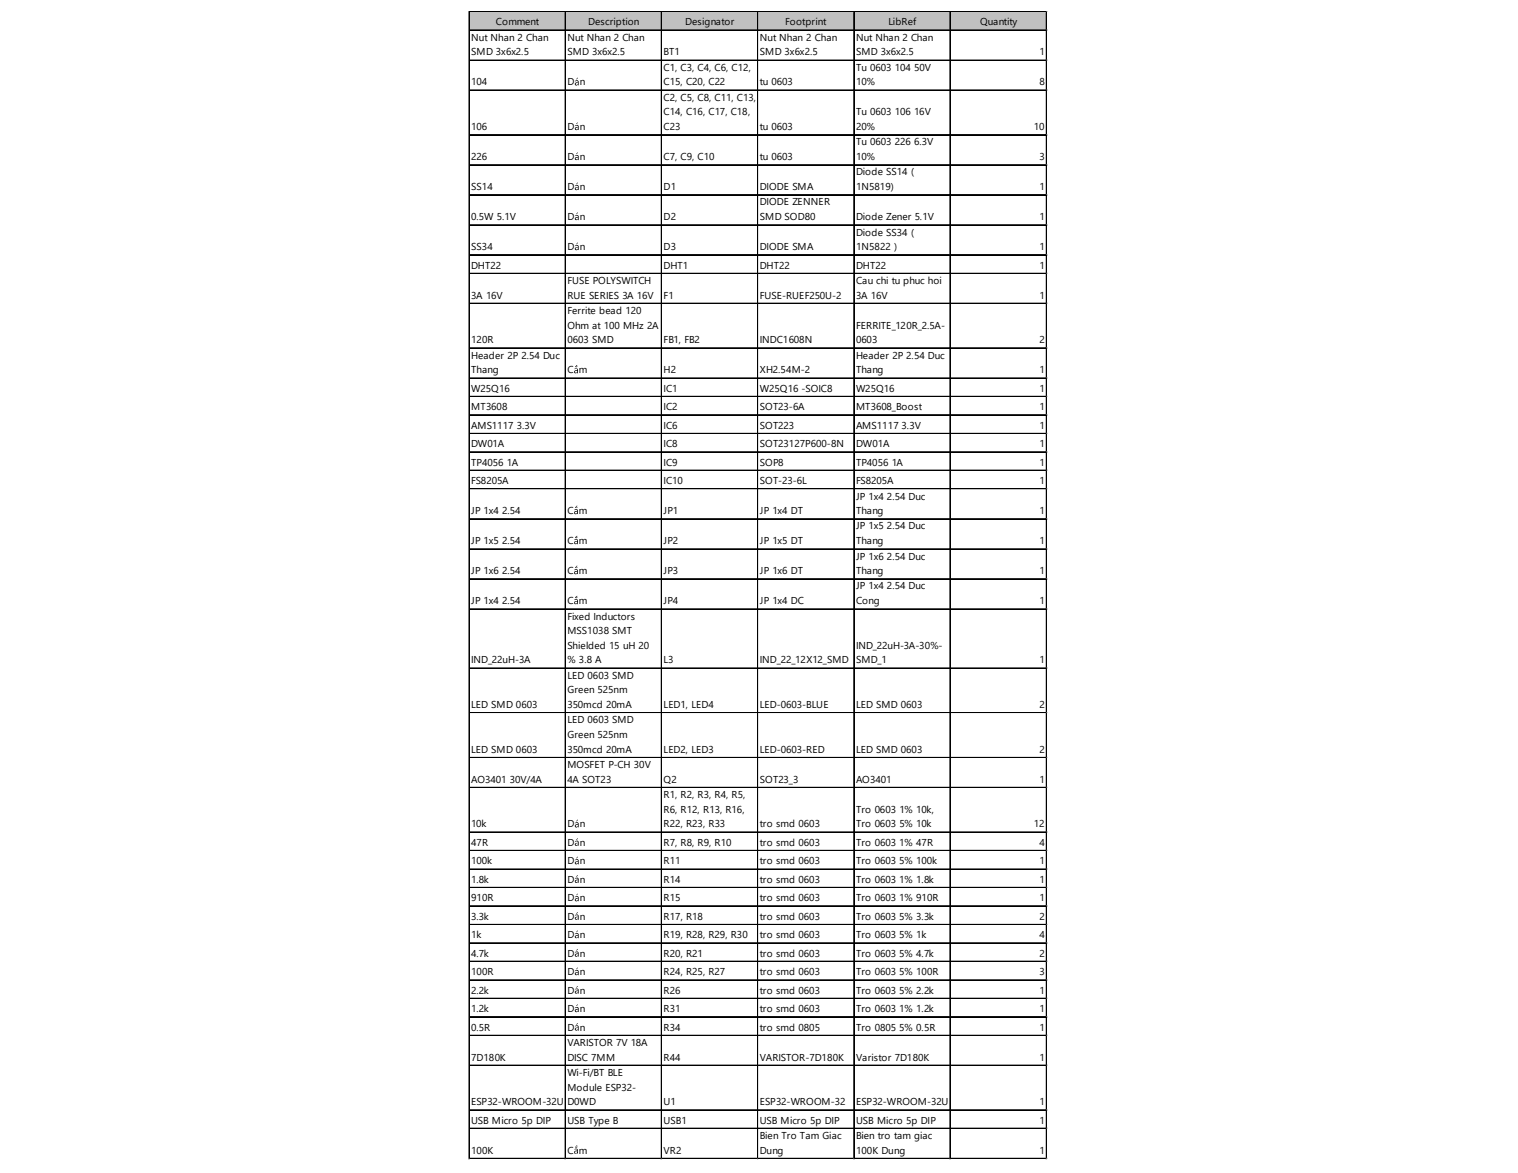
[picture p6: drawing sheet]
<svg xmlns="http://www.w3.org/2000/svg" width="279mm" height="216mm" viewBox="0 0 279 216" stroke-linecap="round" stroke-linejoin="round" font-family="sans-serif">
<path d="M86.4 2.3h106.3v3.4h-106.3z" fill="#c0c0c0"/>
<g fill="#000">
<path d="M105.9 14.9l.3-.1 .3 .1v.8l-.1-.1-.3 .1h-.2l-.1-.2 .1-.3h.5l-.2-.3-.3 .1zM106 15.3v.1a.2 .2 0 0 0 .1 .2 .2 .2 0 0 0 .3-.2v-.2zM106.3 14.3h.1l-.4 .3z"/>
<path d="M105.9 23.1l.3-.1 .3 .1v.8l-.1-.1-.1 .1a.3 .3 0 0 1-.5-.1 .3 .3 0 0 1 .3-.4h.3l-.1-.2h-.4zM106 23.5v.1a.22 .22 0 0 0 .2 .3 .22 .22 0 0 0 .2-.3v-.1zM106.3 22.6h.1l-.4 .2z"/>
<path d="M105.9 28.6l.3-.1 .3 .2v.8h-.1v-.2l-.1 .1h-.4l-.1-.3 .6-.2a.3 .3 0 0 0-.5-.2zM106 29.1v.1a.24 .24 0 0 0 .3 .1 .24 .24 0 0 0 .1-.3zM106.3 28.1h.1l-.4 .3z"/>
<path d="M105.9 34.1l.3-.1 .3 .2v.8l-.1-.2-.3 .2-.3-.1 .1-.4 .5-.1-.2-.2-.3 .1zM106 34.6a.22 .22 0 0 0 .2 .3 .22 .22 0 0 0 .2-.3v-.1zM106.3 33.6h.1l-.4 .3z"/>
<path d="M105.9 39.7l.3-.1 .3 .1v.8h-.1v-.2l-.1 .2h-.4l-.1-.4 .6-.2a.3 .3 0 0 0-.5-.1zM106 40.2v.1a.24 .24 0 0 0 .3 .1 .24 .24 0 0 0 .1-.4zM106.3 39.1h.1l-.4 .3z"/>
<path d="M105.9 45.2l.3-.1 .3 .1v.8l-.1-.1-.3 .2-.3-.2 .1-.4h.5l-.2-.3-.3 .1zM106 45.6v.1a.22 .22 0 0 0 .2 .3 .22 .22 0 0 0 .2-.3v-.1zM106.3 44.7h.1l-.4 .3z"/>
<path d="M105.7 67.9l.3-.1 .3 .1 .1 .8h-.1v-.2l-.2 .2h-.4v-.4l.6-.2-.1-.2-.5 .1zM105.8 68.4a.23 .23 0 0 0 .3 .2 .23 .23 0 0 0 .2-.4zM106.1 67.2h.2l-.3 .2zM105.8 67.4h.5a.23 .23 0 0 1-.2 .2 .23 .23 0 0 1-.3-.2z"/>
<path d="M105.7 93.8l.2-.1a.33 .33 0 0 1 .5 .3v.6l-.1-.1a.3 .3 0 0 1-.5 .1 .3 .3 0 0 1 0-.5l.5-.1-.3-.2-.3 .1zM105.9 94.2a.18 .18 0 0 0 0 .3 .18 .18 0 0 0 .3-.1l.1-.3zM106.1 93.1h.2l-.3 .2zM105.8 93.3l.2 .1 .2-.1a.2 .2 0 0 1-.2 .3 .2 .2 0 0 1-.2-.3z"/>
<path d="M105.7 99.3l.3-.1 .3 .2 .1 .8h-.1v-.2a.31 .31 0 0 1-.4 .2 .31 .31 0 0 1-.2-.4l.6-.2-.3-.3-.3 .1zM105.8 99.8v.1a.26 .26 0 0 0 .3 .1 .26 .26 0 0 0 .2-.3zM106.1 98.6h.2l-.3 .2zM105.8 98.8l.2 .1 .2-.1a.2 .2 0 0 1-.2 .3 .2 .2 0 0 1-.2-.3z"/>
<path d="M105.7 104.8h.2a.33 .33 0 0 1 .5 .3v.6l-.1-.2a.3 .3 0 0 1-.5 .1 .3 .3 0 0 1 0-.4l.5-.1-.3-.2-.3 .1zM105.9 105.3a.18 .18 0 0 0 0 .3 .18 .18 0 0 0 .3-.1l.1-.3zM106.1 104.1h.2l-.3 .3zM105.8 104.4l.2 .1 .2-.1a.2 .2 0 0 1-.2 .2 .2 .2 0 0 1-.2-.2z"/>
<path d="M105.7 110.3l.3-.1 .3 .2 .1 .8h-.1v-.2a.31 .31 0 0 1-.4 .2 .31 .31 0 0 1-.2-.4l.6-.2-.3-.2-.3 .1zM105.8 110.9v.1a.26 .26 0 0 0 .3 .1 .26 .26 0 0 0 .2-.4zM106.1 109.7h.2l-.3 .2zM105.8 109.9l.2 .1 .2-.1a.2 .2 0 0 1-.2 .2 .2 .2 0 0 1-.2-.2z"/>
<path d="M105.9 151.4l.3-.1 .3 .2v.8l-.1-.2-.1 .2a.3 .3 0 0 1-.5-.2 .3 .3 0 0 1 .3-.4h.3a.3 .3 0 0 0-.5-.1zM106 151.9v.1a.2 .2 0 0 0 .1 .2 .2 .2 0 0 0 .3-.2v-.2zM106.3 150.9h.1l-.4 .3z"/>
<path d="M105.9 154.8l.3-.1 .3 .2v.8l-.1-.2-.3 .2-.3-.2 .1-.3 .5-.1-.2-.2-.3 .1zM106 155.3a.22 .22 0 0 0 .2 .3 .22 .22 0 0 0 .2-.3v-.1zM106.3 154.3h.1l-.4 .3z"/>
<path d="M105.9 158.2a.36 .36 0 0 1 .4-.1 .36 .36 0 0 1 .2 .4v.6h-.1v-.2l-.4 .2-.2-.2v-.2l.6-.2-.1-.2-.4 .1zM106 158.7a.23 .23 0 0 0 .3 .3 .23 .23 0 0 0 .1-.4zM106.3 157.7h.1l-.4 .3z"/>
<path d="M105.9 161.6l.3-.1 .3 .2v.8l-.1-.2-.1 .2a.3 .3 0 0 1-.5-.2 .3 .3 0 0 1 .3-.4h.3a.3 .3 0 0 0-.5-.1zM106 162.1v.1a.2 .2 0 0 0 .1 .2 .2 .2 0 0 0 .3-.2v-.2zM106.3 161.1h.1l-.4 .3z"/>
<path d="M105.9 165l.3-.1 .3 .2v.8l-.1-.2-.1 .2a.3 .3 0 0 1-.5-.2 .3 .3 0 0 1 .3-.4h.3l-.1-.2-.4 .1zM106 165.5a.22 .22 0 0 0 .2 .3 .22 .22 0 0 0 .2-.3v-.1zM106.3 164.5h.1l-.4 .3z"/>
<path d="M105.9 168.4l.3-.1 .3 .2v.8h-.1v-.2l-.3 .2-.3-.2 .1-.3 .5-.1-.2-.3-.3 .2zM106 168.9a.23 .23 0 0 0 .3 .3 .23 .23 0 0 0 .1-.4zM106.3 167.9h.1l-.4 .3z"/>
<path d="M105.9 171.8l.3-.1 .3 .2v.8l-.1-.1h-.5l-.1-.3 .6-.2a.3 .3 0 0 0-.5-.1zM106 172.3a.2 .2 0 0 0 .1 .3 .2 .2 0 0 0 .3-.2v-.2zM106.3 171.3h.1l-.4 .3z"/>
<path d="M105.9 175.2l.3-.1 .3 .2v.8l-.1-.2-.1 .2a.3 .3 0 0 1-.5-.2 .3 .3 0 0 1 .3-.4h.3l-.1-.2-.4 .1zM106 175.7a.2 .2 0 0 0 .1 .3 .2 .2 0 0 0 .3-.2v-.2zM106.3 174.7h.1l-.4 .3z"/>
<path d="M105.9 178.6l.3-.1 .3 .2v.8h-.1v-.2l-.3 .2-.3-.2 .1-.3 .5-.1-.2-.3-.3 .2zM106 179.1a.23 .23 0 0 0 .3 .3 .23 .23 0 0 0 .1-.4zM106.3 178.1h.1l-.4 .3z"/>
<path d="M105.9 182l.3-.1 .3 .2v.8l-.1-.1h-.5l-.1-.3 .6-.2a.3 .3 0 0 0-.5-.1zM106 182.5v.1a.24 .24 0 0 0 .3 .1 .24 .24 0 0 0 .1-.3zM106.3 181.5h.1l-.4 .3z"/>
<path d="M105.9 185.4l.3-.1 .3 .2v.8l-.1-.2-.1 .2a.3 .3 0 0 1-.5-.2 .3 .3 0 0 1 .3-.4h.3l-.1-.2-.4 .1zM106 185.9a.2 .2 0 0 0 .1 .3 .2 .2 0 0 0 .3-.2v-.2zM106.3 184.9h.1l-.4 .3z"/>
<path d="M105.9 188.8l.3-.1 .3 .2v.8h-.1v-.2l-.3 .2-.3-.2 .1-.3 .5-.1-.2-.3-.3 .2zM106 189.3a.23 .23 0 0 0 .2 .3 .23 .23 0 0 0 .2-.4zM106.3 188.3h.1l-.4 .3z"/>
<path d="M105.7 211.5l.3-.1 .3 .2 .1 .7-.1-.1a.31 .31 0 0 1-.5 .1 .31 .31 0 0 1-.1-.4l.6-.1a.32 .32 0 0 0-.6-.2zM105.8 212v.1a.26 .26 0 0 0 .3 .1 .26 .26 0 0 0 .2-.3zM106.1 210.8h.2l-.3 .2zM105.8 211l.2 .2 .2-.2a.2 .2 0 0 1-.2 .3 .2 .2 0 0 1-.2-.3z"/>
</g>
<g fill="none" stroke="#000" stroke-width=".18">
<path d="M86.3 2.1v211.2M86.4 2.1v211.3M86.4 2.1h106.3M86.4 2.2h106.3M86.4 5.5h106.3M86.4 5.6h106.3M86.4 11h106.3M86.4 11.1h106.3M86.4 16.6h106.3M104 2.2v211.1M104.1 2.2v211.1M121.7 2.2v211.1"/>
<path d="M121.8 2.2v211.1M139.4 2.2v211.1M139.5 2.2v211.1M157.1 2.2v211.1M157.2 2.2v211.1M174.8 2.2v211.1M174.9 2.2v211.1M192.6 2.2v211.1M86.4 24.8h106.3M86.4 30.3h106.3M86.4 30.4h106.3M86.4 35.8h106.3"/>
<path d="M86.4 35.9h106.3M86.4 41.4h106.3M86.4 46.9h106.3M86.4 50.3h106.3M86.4 55.8h106.3M86.4 55.9h106.3M86.4 64h106.3M86.4 64.1h106.3M86.4 69.6h106.3M86.4 72.9h106.3M86.4 73h106.3M86.4 76.3h106.3"/>
<path d="M86.4 76.4h106.3M86.4 79.8h106.3M86.4 83.1h106.3M86.4 83.2h106.3M86.4 86.5h106.3M86.4 86.6h106.3M86.4 90h106.3M86.4 95.5h106.3M86.4 101h106.3M86.4 106.5h106.3M86.4 106.6h106.3M86.4 112.1h106.3"/>
<path d="M86.4 122.9h106.3M86.4 123h106.3M86.4 131.1h106.3M86.4 131.2h106.3M86.4 139.4h106.3M86.4 144.9h106.3M86.4 145h106.3M86.4 153.1h106.3M86.4 153.2h106.3M86.4 156.5h106.3M86.4 156.6h106.3M86.4 159.9h106.3"/>
<path d="M86.4 160h106.3M86.4 163.3h106.3M86.4 163.4h106.3M86.4 166.7h106.3M86.4 166.8h106.3M86.4 170.1h106.3M86.4 170.2h106.3M86.4 173.5h106.3M86.4 173.6h106.3M86.4 176.9h106.3M86.4 177h106.3M86.4 180.3h106.3"/>
<path d="M86.4 180.4h106.3M86.4 183.7h106.3M86.4 183.8h106.3M86.4 187.1h106.3M86.4 187.2h106.3M86.4 190.5h106.3M86.4 190.6h106.3M86.4 196h106.3M86.4 196.1h106.3M86.4 204.3h106.3M86.4 207.6h106.3M86.4 207.7h106.3"/>
<path d="M86.4 213.2h106.3M86.4 213.3h106.3"/>
</g>
<path d="M86.3 213.3v.1" fill="none" stroke="#d4d4d4" stroke-width=".18"/>
<path d="M86.3 213.3l.1 .1z" fill="#d4d4d4"/>
<path d="M104 213.3v.1" fill="none" stroke="#d4d4d4" stroke-width=".18"/>
<path d="M104 213.3l.2 .1z" fill="#d4d4d4"/>
<path d="M121.7 213.3v.1" fill="none" stroke="#d4d4d4" stroke-width=".18"/>
<path d="M121.7 213.3l.2 .1z" fill="#d4d4d4"/>
<path d="M139.4 213.3v.1" fill="none" stroke="#d4d4d4" stroke-width=".18"/>
<path d="M139.4 213.3l.2 .1z" fill="#d4d4d4"/>
<path d="M157.1 213.3v.1" fill="none" stroke="#d4d4d4" stroke-width=".18"/>
<path d="M157.1 213.3l.2 .1z" fill="#d4d4d4"/>
<path d="M174.8 213.3v.1" fill="none" stroke="#d4d4d4" stroke-width=".18"/>
<path d="M174.8 213.3l.2 .1z" fill="#d4d4d4"/>
<path d="M192.6 213.3v.1" fill="none" stroke="#d4d4d4" stroke-width=".18"/>
<path d="M192.5 213.3l.2 .1z" fill="#d4d4d4"/>
<path d="M192.7 2.1h.1" fill="none" stroke="#d4d4d4" stroke-width=".18"/>
<path d="M192.7 2.1v.2z" fill="#d4d4d4"/>
<path d="M192.7 5.5h.1" fill="none" stroke="#d4d4d4" stroke-width=".18"/>
<path d="M192.7 5.5v.2z" fill="#d4d4d4"/>
<path d="M192.7 11h.1" fill="none" stroke="#d4d4d4" stroke-width=".18"/>
<path d="M192.7 11v.2z" fill="#d4d4d4"/>
<path d="M192.7 16.6h.1" fill="none" stroke="#d4d4d4" stroke-width=".18"/>
<path d="M192.7 16.6v.1z" fill="#d4d4d4"/>
<path d="M192.7 24.8h.1" fill="none" stroke="#d4d4d4" stroke-width=".18"/>
<path d="M192.7 24.8v.1z" fill="#d4d4d4"/>
<path d="M192.7 30.3h.1" fill="none" stroke="#d4d4d4" stroke-width=".18"/>
<path d="M192.7 30.3v.2z" fill="#d4d4d4"/>
<path d="M192.7 35.8h.1" fill="none" stroke="#d4d4d4" stroke-width=".18"/>
<path d="M192.7 35.8v.2z" fill="#d4d4d4"/>
<path d="M192.7 41.4h.1" fill="none" stroke="#d4d4d4" stroke-width=".18"/>
<path d="M192.7 41.4v.1z" fill="#d4d4d4"/>
<path d="M192.7 46.9h.1" fill="none" stroke="#d4d4d4" stroke-width=".18"/>
<path d="M192.7 46.9v.1z" fill="#d4d4d4"/>
<path d="M192.7 50.3h.1" fill="none" stroke="#d4d4d4" stroke-width=".18"/>
<path d="M192.7 50.2v.2z" fill="#d4d4d4"/>
<path d="M192.7 55.8h.1" fill="none" stroke="#d4d4d4" stroke-width=".18"/>
<path d="M192.7 55.8v.2z" fill="#d4d4d4"/>
<path d="M192.7 64h.1" fill="none" stroke="#d4d4d4" stroke-width=".18"/>
<path d="M192.7 64v.2z" fill="#d4d4d4"/>
<path d="M192.7 69.6h.1" fill="none" stroke="#d4d4d4" stroke-width=".18"/>
<path d="M192.7 69.5v.2z" fill="#d4d4d4"/>
<path d="M192.7 72.9h.1" fill="none" stroke="#d4d4d4" stroke-width=".18"/>
<path d="M192.7 72.9v.2z" fill="#d4d4d4"/>
<path d="M192.7 76.3h.1" fill="none" stroke="#d4d4d4" stroke-width=".18"/>
<path d="M192.7 76.3v.2z" fill="#d4d4d4"/>
<path d="M192.7 79.8h.1" fill="none" stroke="#d4d4d4" stroke-width=".18"/>
<path d="M192.7 79.7v.2z" fill="#d4d4d4"/>
<path d="M192.7 83.1h.1" fill="none" stroke="#d4d4d4" stroke-width=".18"/>
<path d="M192.7 83.1v.2z" fill="#d4d4d4"/>
<path d="M192.7 86.5h.1" fill="none" stroke="#d4d4d4" stroke-width=".18"/>
<path d="M192.7 86.5v.2z" fill="#d4d4d4"/>
<path d="M192.7 90h.1" fill="none" stroke="#d4d4d4" stroke-width=".18"/>
<path d="M192.7 89.9v.2z" fill="#d4d4d4"/>
<path d="M192.7 95.5h.1" fill="none" stroke="#d4d4d4" stroke-width=".18"/>
<path d="M192.7 95.5v.1z" fill="#d4d4d4"/>
<path d="M192.7 101h.1" fill="none" stroke="#d4d4d4" stroke-width=".18"/>
<path d="M192.7 101v.1z" fill="#d4d4d4"/>
<path d="M192.7 106.5h.1" fill="none" stroke="#d4d4d4" stroke-width=".18"/>
<path d="M192.7 106.5v.2z" fill="#d4d4d4"/>
<path d="M192.7 112.1h.1" fill="none" stroke="#d4d4d4" stroke-width=".18"/>
<path d="M192.7 112v.2z" fill="#d4d4d4"/>
<path d="M192.7 122.9h.1" fill="none" stroke="#d4d4d4" stroke-width=".18"/>
<path d="M192.7 122.9v.2z" fill="#d4d4d4"/>
<path d="M192.7 131.1h.1" fill="none" stroke="#d4d4d4" stroke-width=".18"/>
<path d="M192.7 131.1v.2z" fill="#d4d4d4"/>
<path d="M192.7 139.4h.1" fill="none" stroke="#d4d4d4" stroke-width=".18"/>
<path d="M192.7 139.4v.1z" fill="#d4d4d4"/>
<path d="M192.7 144.9h.1" fill="none" stroke="#d4d4d4" stroke-width=".18"/>
<path d="M192.7 144.9v.2z" fill="#d4d4d4"/>
<path d="M192.7 153.1h.1" fill="none" stroke="#d4d4d4" stroke-width=".18"/>
<path d="M192.7 153.1v.2z" fill="#d4d4d4"/>
<path d="M192.7 156.5h.1" fill="none" stroke="#d4d4d4" stroke-width=".18"/>
<path d="M192.7 156.5v.2z" fill="#d4d4d4"/>
<path d="M192.7 159.9h.1" fill="none" stroke="#d4d4d4" stroke-width=".18"/>
<path d="M192.7 159.9v.2z" fill="#d4d4d4"/>
<path d="M192.7 163.3h.1" fill="none" stroke="#d4d4d4" stroke-width=".18"/>
<path d="M192.7 163.3v.2z" fill="#d4d4d4"/>
<path d="M192.7 166.7h.1" fill="none" stroke="#d4d4d4" stroke-width=".18"/>
<path d="M192.7 166.7v.2z" fill="#d4d4d4"/>
<path d="M192.7 170.1h.1" fill="none" stroke="#d4d4d4" stroke-width=".18"/>
<path d="M192.7 170.1v.2z" fill="#d4d4d4"/>
<path d="M192.7 173.5h.1" fill="none" stroke="#d4d4d4" stroke-width=".18"/>
<path d="M192.7 173.5v.2z" fill="#d4d4d4"/>
<path d="M192.7 176.9h.1" fill="none" stroke="#d4d4d4" stroke-width=".18"/>
<path d="M192.7 176.9v.2z" fill="#d4d4d4"/>
<path d="M192.7 180.3h.1" fill="none" stroke="#d4d4d4" stroke-width=".18"/>
<path d="M192.7 180.3v.2z" fill="#d4d4d4"/>
<path d="M192.7 183.7h.1" fill="none" stroke="#d4d4d4" stroke-width=".18"/>
<path d="M192.7 183.7v.2z" fill="#d4d4d4"/>
<path d="M192.7 187.1h.1" fill="none" stroke="#d4d4d4" stroke-width=".18"/>
<path d="M192.7 187.1v.2z" fill="#d4d4d4"/>
<path d="M192.7 190.5h.1" fill="none" stroke="#d4d4d4" stroke-width=".18"/>
<path d="M192.7 190.5v.2z" fill="#d4d4d4"/>
<path d="M192.7 196h.1" fill="none" stroke="#d4d4d4" stroke-width=".18"/>
<path d="M192.7 196v.2z" fill="#d4d4d4"/>
<path d="M192.7 204.3h.1" fill="none" stroke="#d4d4d4" stroke-width=".18"/>
<path d="M192.7 204.3v.1z" fill="#d4d4d4"/>
<path d="M192.7 207.6h.1" fill="none" stroke="#d4d4d4" stroke-width=".18"/>
<path d="M192.7 207.6v.2z" fill="#d4d4d4"/>
<path d="M192.7 213.2h.1" fill="none" stroke="#d4d4d4" stroke-width=".18"/>
<path d="M192.7 213.2v.2z" fill="#d4d4d4"/>
<g font-size="1.8">
<text x="91.3" y="4.7">Comment</text>
<text x="108.3" y="4.7">Description</text>
<text x="126.1" y="4.7">Designator</text>
<text x="144.5" y="4.7">Footprint</text>
<text x="163.5" y="4.7">LibRef</text>
<text x="180.4" y="4.7">Quantity</text>
<text x="86.7" y="7.5">Nut Nhan 2 Chan</text>
<text x="86.7" y="10.2">SMD 3x6x2.5</text>
<text x="104.4" y="7.5">Nut Nhan 2 Chan</text>
<text x="104.4" y="10.2">SMD 3x6x2.5</text>
<text x="122.1" y="10.2">BT1</text>
<text x="139.9" y="7.5">Nut Nhan 2 Chan</text>
<text x="139.9" y="10.2">SMD 3x6x2.5</text>
<text x="157.6" y="7.5">Nut Nhan 2 Chan</text>
<text x="157.6" y="10.2">SMD 3x6x2.5</text>
<text x="191.3" y="10.2">1</text>
<text x="86.7" y="15.7">104</text>
<text x="104.4" y="15.7">D n</text>
<text x="122.1" y="13">C1, C3, C4, C6, C12,</text>
<text x="122.1" y="15.7">C15, C20, C22</text>
<text x="139.9" y="15.7">tu 0603</text>
<text x="157.6" y="13">Tu 0603 104 50V</text>
<text x="157.6" y="15.7">10%</text>
<text x="191.3" y="15.7">8</text>
<text x="86.7" y="23.9">106</text>
<text x="104.4" y="23.9">D n</text>
<text x="122.1" y="18.5">C2, C5, C8, C11, C13,</text>
<text x="122.1" y="21.3">C14, C16, C17, C18,</text>
<text x="122.1" y="23.9">C23</text>
<text x="139.9" y="23.9">tu 0603</text>
<text x="157.6" y="21.3">Tu 0603 106 16V</text>
<text x="157.6" y="23.9">20%</text>
<text x="190.3" y="23.9">10</text>
<text x="86.7" y="29.5">226</text>
<text x="104.4" y="29.5">D n</text>
<text x="122.1" y="29.5">C7, C9, C10</text>
<text x="139.9" y="29.5">tu 0603</text>
<text x="157.6" y="26.8">Tu 0603 226 6.3V</text>
<text x="157.6" y="29.5">10%</text>
<text x="191.3" y="29.5">3</text>
<text x="86.7" y="35">SS14</text>
<text x="104.4" y="35">D n</text>
<text x="122.1" y="35">D1</text>
<text x="139.9" y="35">DIODE SMA</text>
<text x="157.6" y="32.3">Diode SS14 (</text>
<text x="157.6" y="35">1N5819)</text>
<text x="191.3" y="35">1</text>
<text x="86.7" y="40.5">0.5W 5.1V</text>
<text x="104.4" y="40.5">D n</text>
<text x="122.1" y="40.5">D2</text>
<text x="139.9" y="37.8">DIODE ZENNER</text>
<text x="139.9" y="40.5">SMD SOD80</text>
<text x="157.6" y="40.5">Diode Zener 5.1V</text>
<text x="191.3" y="40.5">1</text>
<text x="86.7" y="46">SS34</text>
<text x="104.4" y="46">D n</text>
<text x="122.1" y="46">D3</text>
<text x="139.9" y="46">DIODE SMA</text>
<text x="157.6" y="43.3">Diode SS34 (</text>
<text x="157.6" y="46">1N5822 )</text>
<text x="191.3" y="46">1</text>
<text x="86.7" y="49.4">DHT22</text>
<text x="104.4" y="52.3">FUSE POLYSWITCH</text>
<text x="122.1" y="49.4">DHT1</text>
<text x="139.9" y="49.4">DHT22</text>
<text x="157.6" y="52.3">Cau chi tu phuc hoi</text>
<text x="157.6" y="49.4">DHT22</text>
<text x="191.3" y="49.4">1</text>
<text x="86.7" y="54.9">3A 16V</text>
<text x="104.4" y="54.9">RUE SERIES 3A 16V</text>
<text x="104.4" y="57.8">Ferrite bead 120</text>
<text x="122.1" y="54.9">F1</text>
<text x="139.9" y="54.9">FUSE-RUEF250U-2</text>
<text x="157.6" y="54.9">3A 16V</text>
<text x="191.3" y="54.9">1</text>
<text x="86.7" y="63.2">120R</text>
<text x="86.7" y="66">Header 2P 2.54 Duc</text>
<text x="104.4" y="60.5">Ohm at 100 MHz 2A</text>
<text x="104.4" y="63.2">0603 SMD</text>
<text x="122.1" y="63.2">FB1, FB2</text>
<text x="139.9" y="63.2">INDC1608N</text>
<text x="157.6" y="60.5">FERRITE_120R_2.5A-</text>
<text x="157.6" y="63.2">0603</text>
<text x="157.6" y="66">Header 2P 2.54 Duc</text>
<text x="191.3" y="63.2">2</text>
<text x="86.7" y="68.7">Thang</text>
<text x="104.4" y="68.7">C m</text>
<text x="122.1" y="68.7">H2</text>
<text x="139.9" y="68.7">XH2.54M-2</text>
<text x="157.6" y="68.7">Thang</text>
<text x="191.3" y="68.7">1</text>
<text x="86.7" y="72.1">W25Q16</text>
<text x="86.7" y="75.5">MT3608</text>
<text x="122.1" y="72.1">IC1</text>
<text x="122.1" y="75.5">IC2</text>
<text x="139.9" y="72.1">W25Q16 -SOIC8</text>
<text x="139.9" y="75.5">SOT23-6A</text>
<text x="157.6" y="75.5">MT3608_Boost</text>
<text x="157.6" y="72.1">W25Q16</text>
<text x="191.3" y="72.1">1</text>
<text x="191.3" y="75.5">1</text>
<text x="86.7" y="78.9">AMS1117 3.3V</text>
<text x="86.7" y="82.3">DW01A</text>
<text x="122.1" y="78.9">IC6</text>
<text x="122.1" y="82.3">IC8</text>
<text x="139.9" y="78.9">SOT223</text>
<text x="139.9" y="82.3">SOT23127P600-8N</text>
<text x="157.6" y="82.3">DW01A</text>
<text x="157.6" y="78.9">AMS1117 3.3V</text>
<text x="191.3" y="82.3">1</text>
<text x="191.3" y="78.9">1</text>
<text x="86.7" y="85.7">TP4056 1A</text>
<text x="86.7" y="89.1">FS8205A</text>
<text x="122.1" y="85.7">IC9</text>
<text x="122.1" y="89.1">IC10</text>
<text x="139.9" y="89.1">SOT-23-6L</text>
<text x="139.9" y="85.7">SOP8</text>
<text x="157.6" y="89.1">FS8205A</text>
<text x="157.6" y="85.7">TP4056 1A</text>
<text x="191.3" y="89.1">1</text>
<text x="191.3" y="85.7">1</text>
<text x="86.7" y="94.6">JP 1x4 2.54</text>
<text x="104.4" y="94.6">C m</text>
<text x="122.1" y="94.6">JP1</text>
<text x="139.9" y="94.6">JP 1x4 DT</text>
<text x="157.6" y="91.9">JP 1x4 2.54 Duc</text>
<text x="157.6" y="94.6">Thang</text>
<text x="191.3" y="94.6">1</text>
<text x="86.7" y="100.2">JP 1x5 2.54</text>
<text x="104.4" y="100.2">C m</text>
<text x="122.1" y="100.2">JP2</text>
<text x="139.9" y="100.2">JP 1x5 DT</text>
<text x="157.6" y="97.4">JP 1x5 2.54 Duc</text>
<text x="157.6" y="100.2">Thang</text>
<text x="191.3" y="100.2">1</text>
<text x="86.7" y="105.7">JP 1x6 2.54</text>
<text x="104.4" y="105.7">C m</text>
<text x="122.1" y="105.7">JP3</text>
<text x="139.9" y="105.7">JP 1x6 DT</text>
<text x="157.6" y="103">JP 1x6 2.54 Duc</text>
<text x="157.6" y="105.7">Thang</text>
<text x="191.3" y="105.7">1</text>
<text x="86.7" y="111.2">JP 1x4 2.54</text>
<text x="104.4" y="111.2">C m</text>
<text x="122.1" y="111.2">JP4</text>
<text x="139.9" y="111.2">JP 1x4 DC</text>
<text x="157.6" y="108.5">JP 1x4 2.54 Duc</text>
<text x="157.6" y="111.2">Cong</text>
<text x="191.3" y="111.2">1</text>
<text x="104.4" y="114">Fixed Inductors</text>
<text x="104.4" y="116.7">MSS1038 SMT</text>
<text x="104.4" y="119.4">Shielded 15 uH 20</text>
<text x="157.6" y="119.4">IND_22uH-3A-30%-</text>
<text x="86.7" y="122.1">IND_22uH-3A</text>
<text x="104.4" y="122.1">% 3.8 A</text>
<text x="104.4" y="124.9">LED 0603 SMD</text>
<text x="122.1" y="122.1">L3</text>
<text x="139.9" y="122.1">IND_22_12X12_SMD</text>
<text x="157.6" y="122.1">SMD_1</text>
<text x="191.3" y="122.1">1</text>
<text x="86.7" y="130.3">LED SMD 0603</text>
<text x="104.4" y="127.6">Green 525nm</text>
<text x="104.4" y="130.3">350mcd 20mA</text>
<text x="122.1" y="130.3">LED1, LED4</text>
<text x="139.9" y="130.3">LED-0603-BLUE</text>
<text x="157.6" y="130.3">LED SMD 0603</text>
<text x="191.3" y="130.3">2</text>
<text x="104.4" y="133.1">LED 0603 SMD</text>
<text x="104.4" y="135.8">Green 525nm</text>
<text x="86.7" y="138.6">LED SMD 0603</text>
<text x="104.4" y="138.6">350mcd 20mA</text>
<text x="104.4" y="141.4">MOSFET P-CH 30V</text>
<text x="122.1" y="138.6">LED2, LED3</text>
<text x="139.9" y="138.6">LED-0603-RED</text>
<text x="157.6" y="138.6">LED SMD 0603</text>
<text x="191.3" y="138.6">2</text>
<text x="86.7" y="144.1">AO3401 30V/4A</text>
<text x="104.4" y="144.1">4A SOT23</text>
<text x="122.1" y="146.9">R1, R2, R3, R4, R5,</text>
<text x="122.1" y="149.6">R6, R12, R13, R16,</text>
<text x="122.1" y="144.1">Q2</text>
<text x="139.9" y="144.1">SOT23_3</text>
<text x="157.6" y="144.1">AO3401</text>
<text x="157.6" y="149.6">Tro 0603 1% 10k,</text>
<text x="191.3" y="144.1">1</text>
<text x="86.7" y="152.3">10k</text>
<text x="86.7" y="155.7">47R</text>
<text x="104.4" y="152.3">D n</text>
<text x="104.4" y="155.7">D n</text>
<text x="122.1" y="152.3">R22, R23, R33</text>
<text x="122.1" y="155.7">R7, R8, R9, R10</text>
<text x="139.9" y="152.3">tro smd 0603</text>
<text x="139.9" y="155.7">tro smd 0603</text>
<text x="157.6" y="155.7">Tro 0603 1% 47R</text>
<text x="157.6" y="152.3">Tro 0603 5% 10k</text>
<text x="190.3" y="152.3">12</text>
<text x="191.3" y="155.7">4</text>
<text x="86.7" y="159.1">100k</text>
<text x="104.4" y="159.1">D n</text>
<text x="122.1" y="159.1">R11</text>
<text x="139.9" y="159.1">tro smd 0603</text>
<text x="157.6" y="159.1">Tro 0603 5% 100k</text>
<text x="191.3" y="159.1">1</text>
<text x="86.7" y="162.5">1.8k</text>
<text x="86.7" y="165.9">910R</text>
<text x="104.4" y="162.5">D n</text>
<text x="104.4" y="165.9">D n</text>
<text x="122.1" y="162.5">R14</text>
<text x="122.1" y="165.9">R15</text>
<text x="139.9" y="162.5">tro smd 0603</text>
<text x="139.9" y="165.9">tro smd 0603</text>
<text x="157.6" y="162.5">Tro 0603 1% 1.8k</text>
<text x="157.6" y="165.9">Tro 0603 1% 910R</text>
<text x="191.3" y="165.9">1</text>
<text x="191.3" y="162.5">1</text>
<text x="86.7" y="169.3">3.3k</text>
<text x="86.7" y="172.7">1k</text>
<text x="104.4" y="169.3">D n</text>
<text x="104.4" y="172.7">D n</text>
<text x="122.1" y="169.3">R17, R18</text>
<text x="122.1" y="172.7">R19, R28, R29, R30</text>
<text x="139.9" y="169.3">tro smd 0603</text>
<text x="139.9" y="172.7">tro smd 0603</text>
<text x="157.6" y="169.3">Tro 0603 5% 3.3k</text>
<text x="157.6" y="172.7">Tro 0603 5% 1k</text>
<text x="191.3" y="169.3">2</text>
<text x="191.3" y="172.7">4</text>
<text x="86.7" y="176.1">4.7k</text>
<text x="86.7" y="179.5">100R</text>
<text x="104.4" y="176.1">D n</text>
<text x="104.4" y="179.5">D n</text>
<text x="122.1" y="176.1">R20, R21</text>
<text x="122.1" y="179.5">R24, R25, R27</text>
<text x="139.9" y="176.1">tro smd 0603</text>
<text x="139.9" y="179.5">tro smd 0603</text>
<text x="157.6" y="176.1">Tro 0603 5% 4.7k</text>
<text x="157.6" y="179.5">Tro 0603 5% 100R</text>
<text x="191.3" y="179.5">3</text>
<text x="191.3" y="176.1">2</text>
<text x="86.7" y="182.9">2.2k</text>
<text x="104.4" y="182.9">D n</text>
<text x="122.1" y="182.9">R26</text>
<text x="139.9" y="182.9">tro smd 0603</text>
<text x="157.6" y="182.9">Tro 0603 5% 2.2k</text>
<text x="191.3" y="182.9">1</text>
<text x="86.7" y="186.3">1.2k</text>
<text x="86.7" y="189.7">0.5R</text>
<text x="104.4" y="186.3">D n</text>
<text x="104.4" y="189.7">D n</text>
<text x="122.1" y="186.3">R31</text>
<text x="122.1" y="189.7">R34</text>
<text x="139.9" y="186.3">tro smd 0603</text>
<text x="139.9" y="189.7">tro smd 0805</text>
<text x="157.6" y="186.3">Tro 0603 1% 1.2k</text>
<text x="157.6" y="189.7">Tro 0805 5% 0.5R</text>
<text x="191.3" y="186.3">1</text>
<text x="191.3" y="189.7">1</text>
<text x="86.7" y="195.2">7D180K</text>
<text x="104.4" y="192.5">VARISTOR 7V 18A</text>
<text x="104.4" y="195.2">DISC 7MM</text>
<text x="122.1" y="195.2">R44</text>
<text x="139.9" y="195.2">VARISTOR-7D180K</text>
<text x="157.6" y="195.2">Varistor 7D180K</text>
<text x="191.3" y="195.2">1</text>
<text x="86.7" y="203.4">ESP32-WROOM-32U</text>
<text x="104.4" y="198">Wi-Fi/BT BLE</text>
<text x="104.4" y="200.7">Module ESP32-</text>
<text x="104.4" y="203.4">D0WD</text>
<text x="122.1" y="203.4">U1</text>
<text x="139.9" y="203.4">ESP32-WROOM-32</text>
<text x="157.6" y="203.4">ESP32-WROOM-32U</text>
<text x="191.3" y="203.4">1</text>
<text x="86.7" y="206.8">USB Micro 5p DIP</text>
<text x="104.4" y="206.8">USB Type B</text>
<text x="122.1" y="206.8">USB1</text>
<text x="139.9" y="206.8">USB Micro 5p DIP</text>
<text x="139.9" y="209.6">Bien Tro Tam Giac</text>
<text x="157.6" y="209.6">Bien tro tam giac</text>
<text x="157.6" y="206.8">USB Micro 5p DIP</text>
<text x="191.3" y="206.8">1</text>
<text x="86.7" y="212.3">100K</text>
<text x="104.4" y="212.3">C m</text>
<text x="122.1" y="212.3">VR2</text>
<text x="139.9" y="212.3">Dung</text>
<text x="157.6" y="212.3">100K Dung</text>
<text x="191.3" y="212.3">1</text>
</g>
</svg>
